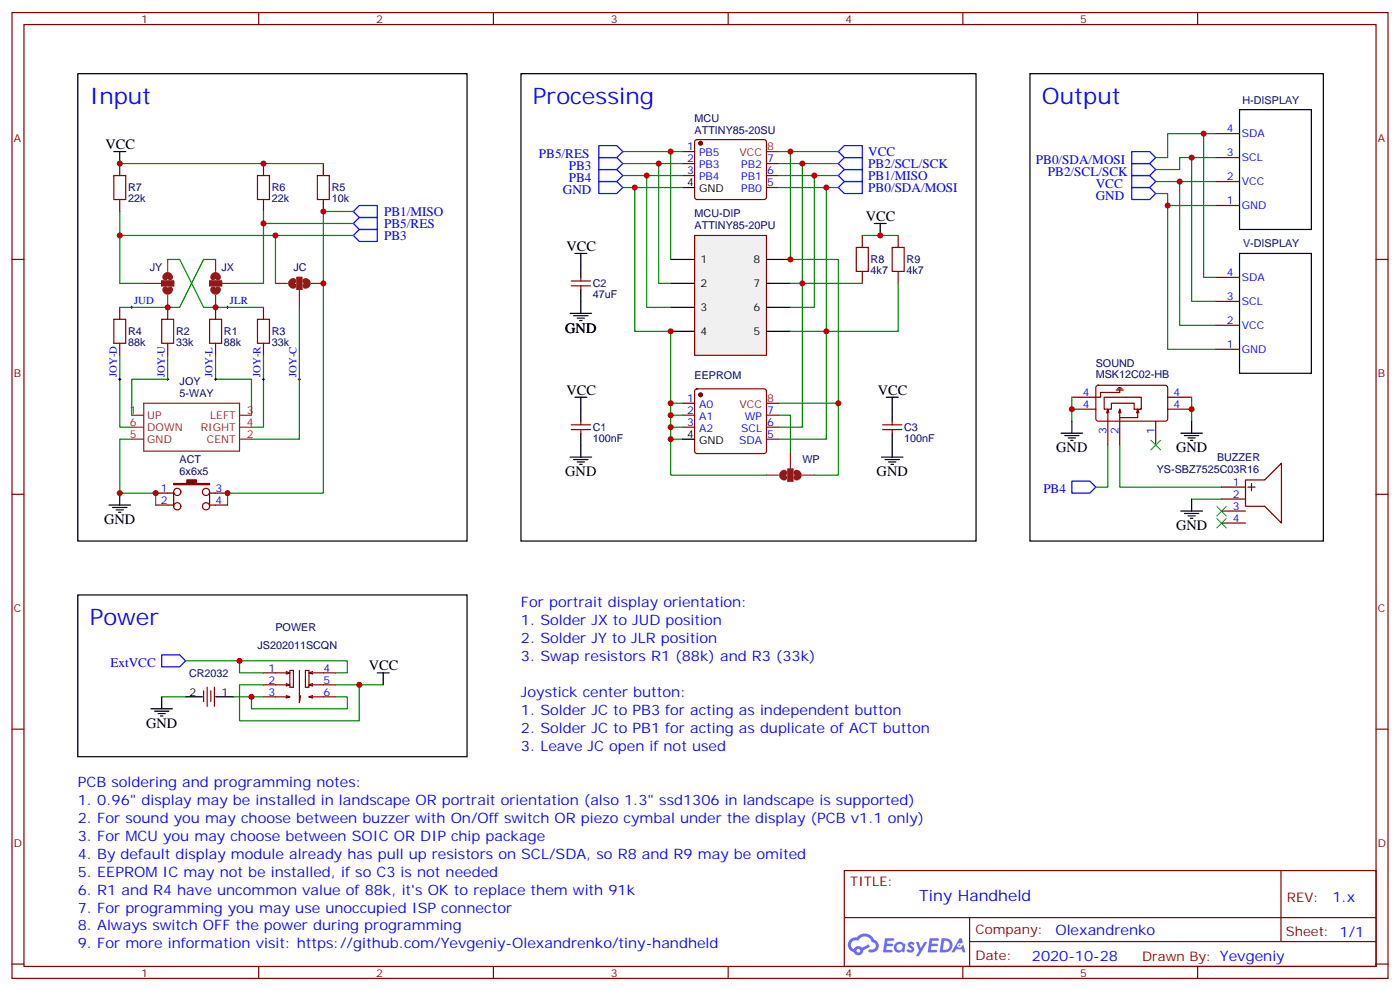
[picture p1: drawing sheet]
<svg xmlns="http://www.w3.org/2000/svg" width="412mm" height="292mm" viewBox="0 0 412 292" stroke-linecap="round" stroke-linejoin="round" font-family="sans-serif">
<g fill="none" stroke="#870000" stroke-width=".35">
<path d="M3.5 3.7h405.4v284.3h-405.4zM7.1 7.2h398.2v277.3h-398.2zM76.2 3.7v3.5M145.3 3.7v3.5M214.5 3.7v3.5M283.6 3.7v3.5M352.8 3.7v3.5M3.5 76.4h3.6M405.3 76.4h3.6M3.5 145.5h3.6M405.3 145.5h3.6M3.5 214.7h3.6"/>
<path d="M405.3 214.7h3.6M248.7 256.3h156.6v28.2h-156.6zM377.3 256.3v20.9M248.7 270.1h156.5M285.6 277.2h119.6M285.6 270.1v14.2M3.5 283.8h3.6M76.2 284.5v3.5M145.3 284.5v3.5M214.5 284.5v3.5M283.6 284.5v3.5M352.8 284.5v3.5"/>
<path d="M405.3 283.8h3.6"/>
</g>
<g fill="#5487ff">
<path d="M267.7 277.5a1.22 1.22 0 0 1 1.7 .2l-.4 .6a.47 .47 0 0 0-.3-.4 .47 .47 0 0 0-.5 .2l.1 .2a1.14 1.14 0 0 1 .8 1.8 1.14 1.14 0 0 1-1.9 0l-.2-.2 .5-.6 .7 .5a.29 .29 0 0 0 .3-.3 .29 .29 0 0 0-.2-.3 1.04 1.04 0 0 1-.6-1.7z"/>
<path d="M260.7 276.2h2.4l.3 .2-.2 .5-1.8 .1-.1 .8h1.5l.3 .4-.3 .4h-1.6l-.2 1.1h1.7l.2 .3-.2 .3-2.6 .1z"/>
<path d="M273.8 276.2h2.4l.3 .2-.1 .5-1.8 .1-.2 .8h1.6l.3 .4-.4 .4-1.6-.1-.1 1.1 1.7 .1 .2 .3-.2 .3-2.6 .1z"/>
<path d="M282.6 276.2h.7l.3 1.3-.6 .3a.69 .69 0 0 0-1 .3 .69 .69 0 0 0 .4 .9 .69 .69 0 0 0 .9-.6l.5-.2 .6 2.2h-.8l-.2-.9h-1.8l-.5 .9h-.8z"/>
<path d="M269.8 277.3h.8l.6 1.8 1.1-1.8h.9l-2.6 4.2h-.8l.9-1.5z"/>
<path d="M277.4 276.2l-.6 4.2h1.3a2.11 2.11 0 0 0 2.5-2.1 2.11 2.11 0 0 0-2.5-2.1zM278.1 277a1.39 1.39 0 0 1 1.7 1.4 1.39 1.39 0 0 1-1.8 1.2h-.3z"/>
<path d="M263.7 277.8a1.54 1.54 0 0 0-.1 2.2 1.54 1.54 0 0 0 2.2 .1l.6 .3 .3-2.3-.2-.3h-.4a1.49 1.49 0 0 0-2.4 0zM264 278.8a.94 .94 0 0 1 1.8 0 .94 .94 0 0 1-1.8 0z"/>
<path d="M250.4 276.6a2.18 2.18 0 0 0 1.1 3.7 1.44 1.44 0 0 0 1.6 .9 1.44 1.44 0 0 0 1.2-1.4l2-1.1-.5-.7-1.9 1a1.47 1.47 0 0 0-2.4 .4 1.39 1.39 0 0 1-.7-1.9 1.39 1.39 0 0 1 2-.5 2.12 2.12 0 0 1 2.2-1.3 2.12 2.12 0 0 1 1.9 1.7 1.14 1.14 0 0 1 1.1 1.4 1.14 1.14 0 0 1-1.7 .7 .43 .43 0 0 0-.5 .4 .43 .43 0 0 0 .4 .5 1.98 1.98 0 0 0 2.5-1.2 1.98 1.98 0 0 0-1.2-2.6 3.1 3.1 0 0 0-5.3-.6l-.9 .1zM252.3 279.9a.55 .55 0 0 1 1.1 0 .55 .55 0 0 1-1.1 0z"/>
<circle cx="282.6" cy="278.3" r=".26"/>
</g>
<path d="M42.3 118.7h28.3v14.1h-28.3zM38.8 129.3h3.5M38.8 125.8h3.5M38.8 122.2h3.5M70.6 129.3h3.5M70.6 125.8h3.5M70.6 122.2h3.5" fill="none" stroke="#8c2424" stroke-width=".35"/>
<path d="M33.5 51.7h3.5v7h-3.5zM75.8 51.7h3.6v7h-3.6zM93.5 51.7h3.5v7h-3.5zM33.5 94h3.5v7.1h-3.5zM47.6 94h3.6v7.1h-3.6zM61.7 94h3.6v7.1h-3.6zM75.8 94h3.6v7.1h-3.6z" fill="none" stroke="#a10000" stroke-width=".35"/>
<g fill="none" stroke="#870000" stroke-width=".35">
<path d="M358.1 39.3h7M35.3 48.2v3.5M35.3 58.7v3.6M77.6 48.2v3.5M77.6 58.7v3.6M95.2 48.2v3.5M95.2 58.7v3.6M201.1 44.6h3.5M201.1 48.2h3.5M201.1 51.7h3.5M204.8 41.3l.5-.2h19.8l.5 .2 .2 .5v16.2l-.3 .5-.4 .2h-19.8l-.5-.2-.2-.5v-16.2zM225.8 48.2h3.5"/>
<path d="M225.8 51.7h3.5M225.8 55.2h3.5M358.1 53.4h7M358.1 46.4h7M358.1 60.5h7M35.3 90.5v3.5M49.4 90.5v3.5M63.5 90.5v3.5M77.6 90.5v3.5M358.1 95.8h7M358.1 88.7h7M358.1 81.7h7"/>
<path d="M35.3 101.1v3.5M49.4 101.1v3.5M63.5 101.1v3.5M77.6 101.1v3.5M358.1 102.8h7M60 203.4v3.2M61 202.3v5.7M62.1 203.4v3.2M63.1 202.3v5.7"/>
</g>
<g fill="none" stroke="#008700" stroke-width=".35">
<path d="M354.5 39.3v42.4h3.6M183.4 44.6h17.7M183.4 48.2h17.7M183.4 51.7h17.7M183.4 55.2h17.7M229.3 44.6h17.6M229.3 48.2h17.6M229.3 51.7h17.6M229.3 55.2h17.6M340.4 57h3.6v3.5h14.1M351 46.4v42.3h7.1M358.1 46.4h-10.6v3.5h-7.1"/>
<path d="M104.1 62.3h-8.9v82.9h-28.2v3.5M344 60.5v42.3h14.1M35.3 104.6v21.2h3.5M49.4 104.6v7.1h-10.6v10.5M63.5 104.6v7.1h10.6v10.5M77.6 104.6v21.2h-3.5M38.8 129.3h-3.5v15.9h10.6v3.5M47.6 205.1h7.1"/>
</g>
<path d="M38.5 90.5h.7M38.8 90.1v.7M66.7 90.5h.7M67 90.1v.7M34.9 111.7h.7M35.3 111.3v.7M49 111.7h.7M49.4 111.3v.7M63.1 111.7h.8M63.5 111.3v.7M77.3 111.7h.7M77.6 111.3v.7" fill="none" stroke="#000" stroke-width=".29"/>
<g fill="none" stroke="#000" stroke-width=".35">
<path d="M365.1 32.3h21.2v35.3h-21.2zM33.5 44.6h3.5M35.3 44.6v3.6M201.1 55.2h3.5M365.1 74.6h21.2v35.3h-21.2zM32.1 148.7h6.4M33.2 149.4h4.2M34.2 150.1h2.1M34.9 150.8h.7M35.3 145.2v3.5M44.4 208.7h6.4M45.5 209.4h4.2"/>
<path d="M46.6 210.1h2.1M47.3 210.8h.7M47.6 205.1v3.6M54.7 205.1h4.9M63.5 205.1h5.3"/>
</g>
<circle cx="206.4" cy="42.2" r=".53" fill="#870000" stroke="#870000" stroke-width=".35"/>
<path d="M225.8 44.6h3.5" fill="none" stroke="#f00" stroke-width=".35"/>
<g fill="none" stroke="#00f" stroke-width=".35">
<path d="M176.4 42.9h5.3l1.7 1.7-1.7 1.8h-5.3zM176.4 46.4h5.3l1.7 1.8-1.7 1.7h-5.3zM176.4 49.9h5.3l1.7 1.8-1.7 1.7h-5.3zM176.4 53.4h5.3l1.7 1.8-1.7 1.8h-5.3zM246.9 44.6l1.8-1.7h5.3v3.5h-5.3zM246.9 48.2l1.8-1.8h5.3v3.5h-5.3zM246.9 51.7l1.8-1.8h5.3v3.5h-5.3zM248.7 53.4h5.3v3.6h-5.3l-1.8-1.8zM333.4 44.6h5.3l1.7 1.8-1.7 1.8h-5.3zM333.4 48.2h5.3l1.7 1.7-1.7 1.8h-5.3zM333.4 51.7h5.3l1.7 1.7-1.7 1.8h-5.3zM333.4 55.2h5.3l1.7 1.8-1.7 1.7h-5.3z"/>
<path d="M104.1 62.3l1.7-1.8h5.3v3.5h-5.3zM104.1 65.8l1.7-1.8h5.3v3.6h-5.3zM104.1 69.3l1.7-1.7h5.3v3.5h-5.3z"/>
</g>
<path d="M204.6 69.3h21.2v35.3h-21.2z" fill="#f0f0f0" stroke="#870000" stroke-width=".35"/>
<g fill="none" stroke="#000" stroke-width=".35">
<path d="M22.9 21.7h114.7v137.6h-114.7zM153.5 21.7h134v137.6h-134zM303.4 21.7h86.4v137.6h-86.4zM169.3 74.6h3.6M171.1 74.6v7.1M197.6 76.4h7M225.8 76.4h7M257.5 65.8h3.6M259.3 65.8v3.5M167.9 92.3h6.4M169 93h4.2M170 93.7h2.2"/>
<path d="M170.7 94.4h.7M171.1 85.2v7.1M197.6 83.4h7M197.6 90.5h7M197.6 97.5h7M225.8 83.4h7M225.8 90.5h7M225.8 97.5h7M169.3 116.9h3.6M171.1 116.9v7.1M261.1 116.9h3.5M262.8 116.9v7.1"/>
<path d="M167.9 134.6h6.4M169 135.3h4.2M170 136h2.2M170.7 136.7h.7M171.1 127.5v7.1M201.1 129.3h3.5M259.6 134.6h6.4M260.7 135.3h4.2M261.8 136h2.1M262.5 136.7h.7M262.8 127.5v7.1M312.6 127.5h6.3"/>
<path d="M313.6 128.2h4.3M314.7 128.9h2.1M315.4 129.6h.7M315.7 124v3.5M347.8 127.5h6.4M348.9 128.2h4.2M350 128.9h2.1M350.7 129.6h.7M351 124v3.5M347.8 150.5h6.4M348.9 151.2h4.2M350 151.9h2.1"/>
<path d="M350.7 152.6h.7M351 146.9v3.6M22.9 175.2h114.7v47.6h-114.7zM111.1 198.1h3.6M112.9 198.1v3.5"/>
</g>
<g fill="none" stroke="#008700" stroke-width=".35">
<path d="M358.1 39.3h-14.1v7.1h-3.6M35.3 48.2h59.9M187 55.2v42.3h10.6v31.8h3.5M190.5 51.7v38.8h7.1M194 48.2v35.2h3.6M197.6 44.6v31.8M232.8 44.6v31.8h14.1v42.3h-17.6M236.4 48.2v35.2h-3.6M239.9 51.7v38.8h-7.1M243.4 55.2v42.3h-10.6M340.4 53.4h17.7M347.5 53.4v42.4h10.6"/>
<path d="M35.3 62.3v21.1h7M35.3 69.3h68.8M49.4 76.4h3.5l7.1 14.1h17.6M63.5 76.4h-3.5l-7.1 14.1h-17.6M77.6 62.3v21.1h-7M77.6 65.8h26.5M81.1 69.3v14.1M254 69.3h10.6M88.2 90.5v38.8h-14.1M254 83.4h-17.6v42.4h-7.1M264.6 83.4v14.1h-21.2v31.8h-14.1M197.6 118.7h3.5"/>
<path d="M246.9 118.7v21.2h-7M315.7 116.9v7.1M351 116.9v7.1M197.6 129.3v10.6h28.2M197.6 125.8h3.5M197.6 122.2h3.5M229.3 122.2h3.5v10.6M326.3 131.1v12.3h-3.5M329.8 131.1v12.3h30M351 146.9h8.8M54.7 194.6h15.9v3.5h7M70.6 194.6h31.7v3.5h-3.5"/>
<path d="M68.8 205.1h8.8M74.1 205.1v3.6h28.2v-3.6h-3.5M77.6 201.6h-7v10.6h35.2v-10.6M98.8 201.6h14.1"/>
</g>
<path d="M48.7 85.2a.71 .71 0 0 0 .7 .7 .71 .71 0 0 0 .7-.7M48.7 81.7a.71 .71 0 0 1 .7-.7 .71 .71 0 0 1 .7 .7M62.8 81.7a.71 .71 0 0 1 .7-.7 .71 .71 0 0 1 .7 .7M62.8 85.2a.71 .71 0 0 0 .7 .7 .71 .71 0 0 0 .7-.7M86.4 82.7a.71 .71 0 0 0-.7 .7 .71 .71 0 0 0 .7 .7M90 82.7a.71 .71 0 0 1 .7 .7 .71 .71 0 0 1-.7 .7M231.1 139.2a.71 .71 0 0 0-.7 .7 .71 .71 0 0 0 .7 .7M234.6 139.2a.71 .71 0 0 1 .7 .7 .71 .71 0 0 1-.7 .7" fill="none" stroke="#8c2424" stroke-width="1.8"/>
<g fill="none" stroke="#8c2424" stroke-width=".35">
<path d="M49.4 76.4v3.5M63.5 76.4v3.5M42.3 83.4h5.3M47.6 82.7h3.6v1.4h-3.6zM49.4 87v3.5M61.7 82.7h3.6v1.4h-3.6zM63.5 87v3.5M65.3 83.4h5.3M81.1 83.4h3.6M87.5 81.7h1.4v3.5h-1.4zM88.2 85.2v5.3M91.7 83.4h3.5"/>
<path d="M225.8 139.9h3.5M232.1 138.1h1.4v3.5h-1.4zM232.8 132.8v5.3M236.4 139.9h3.5"/>
</g>
<g fill="#8c2424" stroke="#8c2424" stroke-width=".35">
<path d="M47.6 82.7h3.6v1.4h-3.6z"/>
<path d="M61.7 82.7h3.6v1.4h-3.6z"/>
<path d="M232.1 138.1h1.4v3.5h-1.4z"/>
<path d="M87.5 81.7h1.4v3.5h-1.4z"/>
</g>
<path d="M315.7 141.6h5.3l1.8 1.8-1.8 1.8h-5.3zM47.6 192.8h5.3l1.8 1.8-1.8 1.7h-5.3z" fill="none" stroke="#00f" stroke-width=".35"/>
<g fill="none" stroke="#870000" stroke-width=".35">
<path d="M254 69.3v3.5M254 79.9v3.5M264.6 69.3v3.5M264.6 79.9v3.5M168.3 84.1h5.6M168.3 82.7h5.6M171.1 81.7v1M171.1 84.1v1.1M201.1 118.7h3.5M204.8 114.7l.5-.2h19.8l.5 .2 .2 .5v17.6l-.3 .5-.4 .2h-19.8l-.5-.2-.2-.5v-17.6zM323 113.6l.5-.2 20 .1 .5 .6-.1 9.5-.6 .4-20.1-.1-.4-.6v-9.2zM325.3 116.9h10.9v3.6h-2.1v-1.8h-6.7v1.8h-2.1z"/>
<path d="M328.8 114.8h2.1M329.1 114.5h1.5M329.5 114.1h.7M329.8 114.8v.7h-5.6v1.4h-8.5M344 116.9h7M168.3 126.5h5.6M168.3 125.1h5.6M171.1 124v1.1M171.1 126.5v1M201.1 122.2h3.5M201.1 125.8h3.5M225.8 122.2h3.5"/>
<path d="M225.8 125.8h3.5M225.8 129.3h3.5M260 126.5h5.6M260 125.1h5.6M262.8 124v1.1M262.8 126.5v1M315.7 120.5h7.1M326 121.5l.3-1v10.6M326.3 120.5l.4 1M329.8 120.5v10.6M329.8 120.5l-.3 1M329.8 120.5l.4 1"/>
<path d="M334.8 121.5l.3-1v2.4h-5.3M335.1 120.5l.4 1M340.4 124v7.1M344 120.5h7M45.9 145.2h5.3M45.9 148.7h5.3M51.2 144.8v4.2M53.3 144.8a1.06 1.06 0 0 0-1.5-.9 1.06 1.06 0 0 0-.3 1.7 1.06 1.06 0 0 0 1.7-.4l.1-.4M61.7 144.8a1.06 1.06 0 0 1-1.5 1 1.06 1.06 0 0 1-.2-1.8 1.06 1.06 0 0 1 1.7 .5v4.5M61.7 145.2h5.3M61.7 148.7h5.3M359.8 143.4h7.1"/>
<path d="M359.8 146.9h7.1M359.8 150.5h7.1M359.8 154h7.1M366.9 141.3h5.6l5-5v17.7l-5-5h-5.6zM367.6 143.4h2.1M368.7 142.3v2.2M77.6 198.1h7.8l-1.1 .3M84.3 197.7l1.1 .4M85.4 197.4h1v4.9h-1zM88.2 197.4v9.5l.3-2.1M90 197.4h1v4.9h-1zM92.1 197.7l-1.1 .4"/>
<path d="M98.8 198.1h-7.8l1.1 .3M77.6 201.6h7.8l-1.1 .4M77.6 205.1h7.8l-1.1 .4M84.3 201.3l1.1 .3M84.3 204.8l1.1 .3M92.1 201.3l-1.1 .3M92.1 204.8l-1.1 .3M98.8 201.6h-7.8l1.1 .4M98.8 205.1h-7.8l1.1 .4"/>
<circle cx="52.2" cy="149.1" r="1.06"/>
<circle cx="60.7" cy="149.1" r="1.06"/>
</g>
<g fill="#870000" stroke="#870000" stroke-width=".35">
<path d="M51.2 142.3h3.8v-1h2.9v1h3.8v.4h-10.5z"/>
<circle cx="206.4" cy="116.2" r=".53"/>
</g>
<path d="M225.8 118.7h3.5" fill="none" stroke="#f00" stroke-width=".35"/>
<path d="M87.8 111.7h.7M88.2 111.3v.7" fill="none" stroke="#000" stroke-width=".29"/>
<path d="M339 129.6l2.8 2.9M341.8 129.6l-2.8 2.9M358.4 152.6l2.8 2.8M358.4 149l2.8 2.9M361.2 152.6l-2.8 2.8M361.2 149l-2.8 2.9" fill="none" stroke="#3c3" stroke-width=".35"/>
<path d="M252.2 72.8h3.6v7.1h-3.6zM262.8 72.8h3.5v7.1h-3.5z" fill="none" stroke="#a10000" stroke-width=".35"/>
<g fill="#c00">
<circle cx="259.3" cy="69.3" r=".88"/>
<circle cx="95.3" cy="62.3" r=".88"/>
<circle cx="105.8" cy="201.6" r=".88"/>
<circle cx="246.9" cy="118.7" r=".88"/>
<circle cx="197.6" cy="118.7" r=".88"/>
<circle cx="197.6" cy="122.2" r=".88"/>
<circle cx="236.4" cy="83.4" r=".88"/>
<circle cx="243.4" cy="55.2" r=".88"/>
<circle cx="187" cy="55.2" r=".88"/>
<circle cx="194" cy="48.2" r=".88"/>
<circle cx="197.6" cy="44.6" r=".88"/>
<circle cx="35.3" cy="145.2" r=".88"/>
<circle cx="232.8" cy="44.6" r=".88"/>
<circle cx="190.5" cy="51.7" r=".88"/>
<circle cx="236.4" cy="48.2" r=".88"/>
<circle cx="239.9" cy="51.7" r=".88"/>
<circle cx="344" cy="60.5" r=".88"/>
<circle cx="351" cy="46.4" r=".88"/>
<circle cx="354.5" cy="39.3" r=".88"/>
<circle cx="243.4" cy="97.5" r=".88"/>
<circle cx="232.8" cy="76.4" r=".88"/>
<circle cx="197.6" cy="97.5" r=".88"/>
<circle cx="197.6" cy="125.8" r=".88"/>
<circle cx="197.6" cy="129.3" r=".88"/>
<circle cx="74.1" cy="205.1" r=".88"/>
<circle cx="347.5" cy="53.4" r=".88"/>
<circle cx="49.4" cy="90.5" r=".88"/>
<circle cx="63.5" cy="90.5" r=".88"/>
<circle cx="95.3" cy="83.4" r=".88"/>
<circle cx="77.6" cy="65.8" r=".88"/>
<circle cx="45.9" cy="145.2" r=".88"/>
<circle cx="67" cy="145.2" r=".88"/>
<circle cx="35.3" cy="69.3" r=".88"/>
<circle cx="81.1" cy="69.3" r=".88"/>
<circle cx="35.3" cy="48.2" r=".88"/>
<circle cx="77.6" cy="48.2" r=".88"/>
<circle cx="70.6" cy="194.6" r=".88"/>
<circle cx="351" cy="120.5" r=".88"/>
<circle cx="315.7" cy="120.5" r=".88"/>
</g>
<g font-size="6.7" fill="#00f">
<text x="26.5" y="30.5">Input</text>
<text x="157" y="30.5">Processing</text>
<text x="306.9" y="30.5">Output</text>
<text x="26.5" y="184">Pow</text>
<text x="40" y="184">er</text>
</g>
<text font-size="4.6" fill="#00f" x="270.8" y="265.3">Tiny Handheld</text>
<g font-size="4.2">
<text x="31" y="43.9">VCC</text>
<text x="255.1" y="65.1">VCC</text>
<text x="166.9" y="73.9">VCC</text>
<text x="166.5" y="97.9">GND</text>
<text x="166.9" y="116.2">VCC</text>
<text x="258.6" y="116.2">VCC</text>
<text x="311.1" y="133.2">GND</text>
<text x="346.4" y="133.2">GND</text>
<text x="166.5" y="140.2">GND</text>
<text x="258.2" y="140.2">GND</text>
<text x="30.7" y="154.3">GND</text>
<text x="346.4" y="156.1">GND</text>
<text x="108.7" y="197.4">VCC</text>
<text x="43" y="214.3">GND</text>
</g>
<g font-size="4.2" fill="#00f">
<text x="153.5" y="178.7">For portrait display orientation:</text>
<text x="153.5" y="184">1. Solder JX to JUD position</text>
<text x="153.5" y="189.3">2. Solder JY to JLR position</text>
<text x="153.5" y="194.6">3. Sw</text>
<text x="165.5" y="194.6">ap resistors R1 (88k) and R3 (33k)</text>
<text x="153.5" y="205.1">Joystick center button:</text>
<text x="153.5" y="210.4">1. Solder JC to PB3 for acting as independent button</text>
<text x="153.5" y="215.7">2. Solder JC to PB1 for acting as duplicate of ACT button</text>
<text x="153.5" y="221">3. Leave JC open if not used</text>
<text x="22.9" y="231.6">PCB soldering and programming notes:</text>
<text x="22.9" y="236.9">1. 0.96&quot; display may be installed in landscape OR portrait orientation (also 1.3&quot; ssd1306 in landscape is supported)</text>
<text x="22.9" y="242.2">2. For sound you may choose betw</text>
<text x="97.5" y="242.2">een buzzer w</text>
<text x="125.8" y="242.2">ith On/Off sw</text>
<text x="154.1" y="242.2">itch OR piezo cymbal under the display (PCB v1.1 only)</text>
<text x="22.9" y="247.5">3. For MCU you may choose betw</text>
<text x="94.4" y="247.5">een SOIC OR DIP chip package</text>
<text x="22.9" y="252.8">4. By default display module already has pull up resistors on SCL/SDA, so R8 and R9 may be omited</text>
<text x="22.9" y="258.1">5. EEPROM IC may not be installed, if so C3 is not needed</text>
<text x="22.9" y="263.3">6. R1 and R4 have uncommon value of 88k, it's OK to replace them w</text>
<text x="172.2" y="263.3">ith 91k</text>
<text x="22.9" y="268.6">7. For programming you may use unoccupied ISP connector</text>
<text x="392.5" y="265.6">1.x</text>
<text x="22.9" y="273.9">8. Alw</text>
<text x="36.2" y="273.9">ays sw</text>
<text x="50.5" y="273.9">itch OFF the pow</text>
<text x="86.4" y="273.9">er during programming</text>
<text x="310.9" y="275.1">Olexandrenko</text>
<text x="22.9" y="279.2">9. For more information visit: https://github.com/Yevgeniy-Olexandrenko/tiny-handheld</text>
<text x="304" y="282.9">2020-10-28</text>
</g>
<g font-size="3.9" fill="#00f">
<text x="158.7" y="46.4">PB5/RES</text>
<text x="255.8" y="45.9">VCC</text>
<text x="167.6" y="49.9">PB3</text>
<text x="167.6" y="53.4">PB4</text>
<text x="255.8" y="49.4">PB2/SCL/SCK</text>
<text x="255.8" y="52.9">PB1/MISO</text>
<text x="305.2" y="48.2">PB0/SDA/MOSI</text>
<text x="308.7" y="51.7">PB2/SCL/SCK</text>
<text x="165.8" y="57">GND</text>
<text x="255.8" y="56.4">PB0/SDA/MOSI</text>
<text x="322.8" y="55.2">VCC</text>
<text x="322.8" y="58.7">GND</text>
<text x="113.2" y="63.5">PB1/MISO</text>
<text x="113.2" y="67">PB5/RES</text>
<text x="113.2" y="70.6">PB3</text>
<text x="307.3" y="145.2">PB4</text>
<text x="32.6" y="196.3">ExtVCC</text>
</g>
<g font-size="3.9" fill="#800">
<text x="250.5" y="260.9">TITLE:</text>
<text x="379.1" y="265.6">REV:</text>
<text x="287.4" y="275.1">Company:</text>
<text x="378.7" y="275.7">Sheet: 1/1</text>
<text x="287.4" y="282.8">Date:</text>
<text x="336.4" y="282.8">Draw</text>
<text x="346.6" y="282.8">n By: Yevgeniy</text>
</g>
<g font-size="3.2" fill="#800">
<text x="41.6" y="6.7">1</text>
<text x="110.8" y="6.7">2</text>
<text x="179.9" y="6.7">3</text>
<text x="249.1" y="6.7">4</text>
<text x="318.2" y="6.7">5</text>
<text x="4.1" y="41.8">A</text>
<text x="405.9" y="41.8">A</text>
<text x="4.1" y="110.9">B</text>
<text x="405.9" y="110.9">B</text>
<text x="4.1" y="180.1">C</text>
<text x="405.9" y="180.1">C</text>
<text x="4.1" y="249.2">D</text>
<text x="405.9" y="249.2">D</text>
<text x="41.6" y="287.5">1</text>
<text x="110.8" y="287.5">2</text>
<text x="179.9" y="287.5">3</text>
<text x="249.1" y="287.5">4</text>
<text x="318.2" y="287.5">5</text>
</g>
<g font-size="3.2" fill="#000080">
<text x="204.6" y="35.8">MCU</text>
<text x="366" y="30.5">H-DISPLAY</text>
<text x="204.6" y="39.3">ATTINY85-20SU</text>
<text x="37.7" y="59.5">22k</text>
<text x="37.7" y="56.4">R7</text>
<text x="80.1" y="59.5">22k</text>
<text x="80.1" y="56.4">R6</text>
<text x="97.7" y="59.6">10k</text>
<text x="97.7" y="56.3">R5</text>
<text x="204.6" y="64">MCU-DIP</text>
<text x="204.6" y="67.6">ATTINY85-20PU</text>
<text x="256.5" y="77.5">R8</text>
<text x="267.1" y="77.5">R9</text>
<text x="366.2" y="72.8">V-DISPLAY</text>
<text x="44.1" y="79.9">JY</text>
<text x="65.3" y="79.9">JX</text>
<text x="86.4" y="79.9">JC</text>
<text x="256.5" y="80.7">4k7</text>
<text x="267.1" y="80.7">4k7</text>
<text x="174.6" y="87.8">47uF</text>
<text x="174.6" y="84.6">C2</text>
<text x="37.7" y="101.9">88k</text>
<text x="37.8" y="98.7">R4</text>
<text x="51.9" y="101.9">33k</text>
<text x="51.9" y="98.7">R2</text>
<text x="66" y="101.9">88k</text>
<text x="66" y="98.7">R1</text>
<text x="80.1" y="101.9">33k</text>
<text x="80.1" y="98.7">R3</text>
<text x="52.9" y="113.4">JOY</text>
<text x="204.6" y="111.7">EEPROM</text>
<text x="322.8" y="111.3">MSK12C02-HB</text>
<text x="322.8" y="108.1">SOUND</text>
<text x="52.9" y="116.9">5-WAY</text>
<text x="174.6" y="130.1">100nF</text>
<text x="174.6" y="126.9">C1</text>
<text x="266.3" y="130.1">100nF</text>
<text x="266.3" y="126.9">C3</text>
<text x="52.9" y="136.3">ACT</text>
<text x="236.4" y="136.3">WP</text>
<text x="358.5" y="135.7">BUZZER</text>
<text x="52.9" y="139.9">6x6x5</text>
<text x="340.8" y="139.3">YS-SBZ7525C03R16</text>
<text x="81.1" y="185.7">POWER</text>
<text x="75.8" y="191">JS202011SCQN</text>
<text x="55.7" y="199.3">CR2032</text>
</g>
<g font-size="3.2" fill="#00f">
<text x="361.3" y="39">4</text>
<text x="365.8" y="40.4">SDA</text>
<text x="202.4" y="44.3">1</text>
<text x="202.4" y="47.8">2</text>
<text x="205.9" y="46">PB5</text>
<text x="226" y="47.8">7</text>
<text x="361.3" y="46">3</text>
<text x="365.8" y="47.4">SCL</text>
<text x="202.4" y="51.3">3</text>
<text x="205.9" y="49.6">PB3</text>
<text x="205.9" y="53.1">PB4</text>
<text x="218.4" y="53.1">PB1</text>
<text x="218.4" y="49.6">PB2</text>
<text x="226" y="51.3">6</text>
<text x="361.3" y="53.1">2</text>
<text x="218.4" y="56.6">PB0</text>
<text x="226" y="54.9">5</text>
<text x="365.8" y="54.5">VCC</text>
<text x="361.3" y="60.1">1</text>
<text x="365.8" y="61.6">GND</text>
<text x="361.3" y="81.3">4</text>
<text x="365.8" y="82.7">SDA</text>
<text x="39.5" y="89.6">JUD</text>
<text x="67.7" y="89.6">JLR</text>
<text x="361.3" y="88.4">3</text>
<text x="365.8" y="89.8">SCL</text>
<text x="361.3" y="95.4">2</text>
<text x="365.8" y="96.8">VCC</text>
<text x="361.3" y="102.5">1</text>
<text x="365.8" y="103.9">GND</text>
<text x="34.4" y="110.9" transform="rotate(-90 34.4 110.9)">JOY-D</text>
<text x="48.5" y="110.9" transform="rotate(-90 48.5 110.9)">JOY-U</text>
<text x="62.6" y="110.9" transform="rotate(-90 62.6 110.9)">JOY-L</text>
<text x="76.7" y="110.9" transform="rotate(-90 76.7 110.9)">JOY-R</text>
<text x="87.3" y="110.9" transform="rotate(-90 87.3 110.9)">JOY-C</text>
<text x="202.4" y="118.4">1</text>
<text x="319" y="116.6">4</text>
<text x="345.7" y="116.6">4</text>
<text x="202.4" y="121.9">2</text>
<text x="202.4" y="125.4">3</text>
<text x="205.9" y="120.1">A0</text>
<text x="205.9" y="123.6">A1</text>
<text x="219.4" y="123.6">WP</text>
<text x="226" y="125.4">6</text>
<text x="226" y="121.9">7</text>
<text x="319" y="120.1">4</text>
<text x="345.7" y="120.1">4</text>
<text x="205.9" y="127.2">A2</text>
<text x="217.7" y="130.7">SDA</text>
<text x="218.3" y="127.2">SCL</text>
<text x="226" y="128.9">5</text>
<text x="326" y="127.8" transform="rotate(-90 326 127.8)">3</text>
<text x="329.5" y="127.8" transform="rotate(-90 329.5 127.8)">2</text>
<text x="340.1" y="127.8" transform="rotate(-90 340.1 127.8)">1</text>
<text x="363.1" y="143.1">1</text>
<text x="47.4" y="144.8">1</text>
<text x="47.4" y="148.3">2</text>
<text x="63.5" y="144.8">3</text>
<text x="63.5" y="148.3">4</text>
<text x="363.1" y="146.6">2</text>
<text x="363.1" y="150.1">3</text>
<text x="363.1" y="153.6">4</text>
<text x="79.1" y="197.7">1</text>
<text x="95.2" y="197.7">4</text>
<text x="79.1" y="201.3">2</text>
<text x="95.2" y="201.3">5</text>
<text x="79.1" y="204.8">3</text>
<text x="95.2" y="204.8">6</text>
</g>
<g font-size="3.2" fill="#f00">
<text x="217.9" y="46">VCC</text>
<text x="226" y="44.3">8</text>
<text x="226" y="118.4">8</text>
<text x="217.9" y="120.1">VCC</text>
</g>
<g font-size="3.2">
<text x="202.4" y="54.9">4</text>
<text x="205.9" y="56.6">GND</text>
<text x="206.4" y="77.4">1</text>
<text x="222" y="77.4">8</text>
<text x="206.4" y="84.5">2</text>
<text x="222" y="84.5">7</text>
<text x="206.4" y="91.5">3</text>
<text x="222" y="91.5">6</text>
<text x="206.4" y="98.6">4</text>
<text x="222" y="98.6">5</text>
<text x="202.4" y="128.9">4</text>
<text x="205.9" y="130.7">GND</text>
<text x="55.8" y="204.8">2</text>
<text x="65.3" y="204.8">1</text>
</g>
<g font-size="3.2" fill="#8d2323">
<text x="38.2" y="125.4">6</text>
<text x="38.2" y="121.9">1</text>
<text x="43.4" y="123.3">UP</text>
<text x="61.9" y="123.3">LEFT</text>
<text x="72.7" y="121.9">3</text>
<text x="72.7" y="125.4">4</text>
<text x="38.2" y="128.9">5</text>
<text x="43.4" y="126.8">DOWN</text>
<text x="43.4" y="130.4">GND</text>
<text x="59.2" y="126.8">RIGHT</text>
<text x="60.9" y="130.4">CENT</text>
<text x="72.7" y="128.9">2</text>
</g>
</svg>
